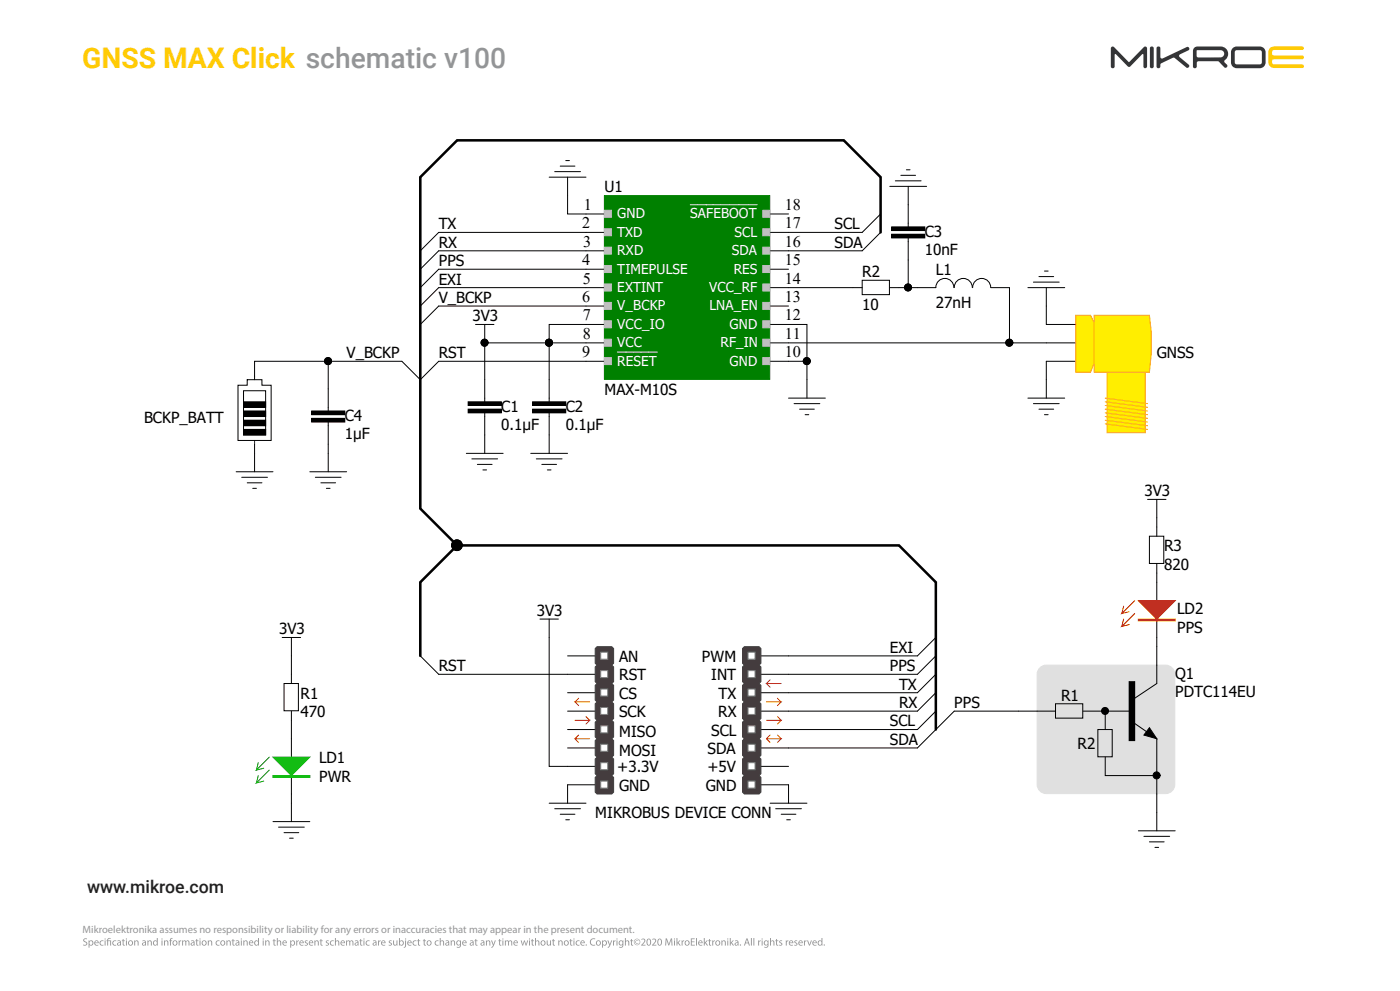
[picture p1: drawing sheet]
<svg xmlns="http://www.w3.org/2000/svg" width="420mm" height="297mm" viewBox="0 0 420 297" stroke-linecap="round" stroke-linejoin="round" font-family="sans-serif">
<path d="M381 14.4l1.3-.5h8.4a.54 .54 0 0 1 .5 .5 .54 .54 0 0 1-.5 .6h-8.6a.9 .9 0 0 0-.5 .8 .9 .9 0 0 0 .5 .8h8.6a.58 .58 0 0 1 .5 .6 .58 .58 0 0 1-.5 .6h-8.6a.8 .8 0 0 0-.5 .8 .8 .8 0 0 0 .7 .7h8.4a.55 .55 0 0 1 .5 .5 .55 .55 0 0 1-.5 .6h-8.4a1.74 1.74 0 0 1-1.8-1.8v-3.3z" fill-rule="evenodd" fill="#ffcc06"/>
<path d="M359 15.1l7.2-.1a1.09 1.09 0 0 1 1.1 1.1 1.09 1.09 0 0 1-1.1 1.1h-6.9l-.3-.5zM358.4 14.2l-.5 1.1v4.6a.58 .58 0 0 0 .6 .5 .58 .58 0 0 0 .5-.5l.1-1.2 .3-.3 6.3 .1a4 4 0 0 0 2.1 1.8l.4-.5-.4-.7a.72 .72 0 0 1-.5-.6 .72 .72 0 0 1 .5-.7 2.22 2.22 0 0 0 .5-2.5 2.22 2.22 0 0 0-2.1-1.4h-6.9zM347.1 14.1l-.1 5.8a.58 .58 0 0 0 .5 .5 .58 .58 0 0 0 .6-.5v-.7l.3-.2 3.7-1.7 3.8 2.9a.57 .57 0 0 0 .7-.1 .57 .57 0 0 0 0-.7l-2.7-2.3-.2-.4 .3-.4 2.5-1.2a.56 .56 0 0 0 .2-.7 .56 .56 0 0 0-.7-.3l-7.3 3.5-.6-.4v-3l-.5-.3zM345.1 14.1l-.1 5.8a.58 .58 0 0 0 .5 .5 .58 .58 0 0 0 .6-.5v-5.5l-.3-.4zM369.8 14.4l.9-.4 7.2-.1a1.74 1.74 0 0 1 1.8 1.8v3a1.74 1.74 0 0 1-1.8 1.7h-6.8a1.74 1.74 0 0 1-1.8-1.7v-3.4zM370.6 15.2l-.2 .5v3l.3 .5 7.2 .1 .6-.3 .1-3.3-.4-.6-7.1-.1zM333.4 14.1l-.1 .4v5.4a.58 .58 0 0 0 .5 .5 .58 .58 0 0 0 .6-.5v-3.5l.3-.2 3.6 3.7 .4 .2 4.2-3.9 .1 3.7a.55 .55 0 0 0 .6 .5 .55 .55 0 0 0 .5-.5v-5.4l-.3-.5-.6 .1-4.5 4.5-4.5-4.5-.4-.2z" fill-rule="evenodd" fill="#343537"/>
<path d="M247.1 283.2a.2 .2 0 0 1 .4 0 .2 .2 0 0 1-.4 0zM245.8 282.1l-.2 .2a.55 .55 0 0 0 0 .6 .55 .55 0 0 0 .6 .3l.2-.4a.52 .52 0 0 0-.1-.6 .52 .52 0 0 0-.5-.1zM245.5 282l.5-.2 .4 .2v-.9h.3v2.3h-.2v-.3a.74 .74 0 0 1-1.2 0 .74 .74 0 0 1 .2-1.1zM244.2 282.1l-.2 .4h.8l-.2-.4zM243.9 282.1a.67 .67 0 0 1 .8-.2 .67 .67 0 0 1 .3 .8h-1a.59 .59 0 0 0 .9 .4l.1 .2a.84 .84 0 0 1-1.1-.1 .84 .84 0 0 1 0-1.1zM242.1 281.8h.3l.4 1.3 .5-1.3h.3l-.6 1.6h-.3zM241.2 281.8h.2v.3l.6-.3v.3l-.5 .3v1h-.3zM240 282.1l-.2 .4h.8l-.2-.4zM239.7 282.1a.67 .67 0 0 1 .8-.2 .67 .67 0 0 1 .3 .8h-1a.59 .59 0 0 0 .9 .4l.1 .2a.84 .84 0 0 1-1.1-.1 .84 .84 0 0 1 0-1.1zM238.3 282l.5-.2 .4 .1-.7 .3a.69 .69 0 0 1 .5 1.2l-.8-.1 .1-.2 .4 .1 .3-.2-.7-.6zM237.1 282.1l-.2 .4h.8l-.1-.4zM236.8 282.1a.67 .67 0 0 1 .9-.2 .67 .67 0 0 1 .3 .8h-1.1a.59 .59 0 0 0 1 .4v.2a.84 .84 0 0 1-1.1-.1 .84 .84 0 0 1 0-1.1zM235.7 281.8h.3v.3l.5-.3v.3l-.5 .3v1h-.3zM233.8 282l.5-.2 .4 .1-.7 .3a.69 .69 0 0 1 .5 1.2l-.8-.1 .1-.2 .3 .1 .3-.2-.6-.6zM232.8 281.5l.3-.1v.4h.4v.3h-.4v.9l.4 .4h-.4l-.2-.3-.1-1h-.2zM231 281.1h.3v1a.55 .55 0 0 1 1 0v1.3h-.3v-1.1l-.3-.3-.4 .3v1.1h-.3zM229.6 282.1l-.1 .2a.57 .57 0 0 0 .4 .9l.4-.4a.51 .51 0 0 0-.1-.6 .51 .51 0 0 0-.6-.1zM229.3 282l.5-.2 .5 .3v-.3h.3v1.4a.81 .81 0 0 1-.4 .8 .81 .81 0 0 1-.9-.1v-.2a.57 .57 0 0 0 .7 .1 .57 .57 0 0 0 .3-.7 .72 .72 0 0 1-1.1 0 .72 .72 0 0 1 .1-1.1zM228.5 281.8h.3v1.6h-.3zM228.5 281.3h.3v.2h-.3zM227.4 281.8h.3v.3l.5-.3v.3l-.5 .3v1h-.3zM226 281.1h.3v2.3h-.3zM225.3 281.1h.3v2.3h-.3zM224.1 281.5l-.3 1h.6zM223.9 281.2h.4l.7 2.2h-.3l-.2-.7h-.8l-.2 .7h-.3zM221.9 283.2a.2 .2 0 0 1 .4 0 .2 .2 0 0 1-.4 0zM220.7 282.7l-.1 .2a.33 .33 0 0 0 .4 .3 .33 .33 0 0 0 .3-.3v-.3zM220.5 281.9l.5-.1 .4 .2 .2 1.4-.3-.2a.49 .49 0 0 1-.7 .1 .49 .49 0 0 1 0-.8l.7-.1v-.2l-.4-.2-.4 .1zM218.9 281.1h.3v1.5l.6-.8h.3l-.6 .7 .7 .9h-.3l-.5-.8-.2 .8h-.3zM218.2 281.8h.3v1.6h-.3zM218.2 281.3h.3v.2h-.3zM216.4 281.8h.3v.3a.57 .57 0 0 1 .7-.3 .57 .57 0 0 1 .3 .7v.9h-.2l-.1-1.1-.5-.2-.2 .3v1h-.3zM214.9 282.6a.54 .54 0 0 0 1 0 .54 .54 0 0 0-1 0zM214.5 282.6a.8 .8 0 0 1 1.6 0 .8 .8 0 0 1-1.6 0zM213.7 281.8h.2v.3l.5-.3v.3l-.4 .3v1h-.3zM212.7 281.5l.3-.1v.4h.4v.3h-.4v.9l.4 .4h-.5l-.2-.3v-1h-.2zM211.1 281.1h.3v1.5l.6-.8h.3l-.5 .7 .6 .9h-.3l-.5-.8-.2 .8h-.3zM209.9 282.1l-.2 .4h.8l-.1-.4zM209.6 282.1a.67 .67 0 0 1 .9-.2 .67 .67 0 0 1 .3 .8h-1.1a.59 .59 0 0 0 1 .4v.2a.84 .84 0 0 1-1.1-.1 .84 .84 0 0 1 0-1.1zM208.8 281.1h.3v2.3h-.3zM207.2 281.2h1.2v.3h-.9v.7h.9v.2h-.9v.8h1v.2h-1.3zM205.7 282.6a.54 .54 0 0 0 1 0 .54 .54 0 0 0-1 0zM205.3 282.6a.8 .8 0 0 1 1.6 0 .8 .8 0 0 1-1.6 0zM204.5 281.8h.2v.3l.5-.3v.3l-.4 .3v1h-.3zM202.9 281.1h.3v1.5l.6-.8h.4l-.6 .7 .6 .9h-.3l-.5-.8-.2 .8h-.3zM202.2 281.8h.3v1.6h-.3zM202.2 281.3h.3v.2h-.3zM199.7 281.2h.4l.5 1.8 .7-1.8h.3l.2 2.2h-.3l-.1-1.9-.7 1.9h-.2l-.6-1.9-.1 1.9h-.2zM197.7 281.6a.9 .9 0 0 0-.3 .9 .9 .9 0 0 0 .7 .6 .92 .92 0 0 0-.4-1.5zM197.4 281.6a.63 .63 0 0 1 .7-.3 .63 .63 0 0 1 .4 .6 .93 .93 0 0 1 .1 1 .93 .93 0 0 1-1 .4l-.4-.9zM195.6 281.5a.74 .74 0 0 1 1.2 .1 .74 .74 0 0 1-.4 1.1l-.4 .5h.9v.2h-1.3l.8-1a.49 .49 0 0 0 .1-.8 .49 .49 0 0 0-.8 .1zM194.5 281.6a.9 .9 0 0 0-.4 .9 .9 .9 0 0 0 .7 .6 .92 .92 0 0 0-.3-1.5zM194.1 281.6a.63 .63 0 0 1 .7-.3 .63 .63 0 0 1 .5 .6 .93 .93 0 0 1 0 1 .93 .93 0 0 1-1 .4l-.4-.9zM192.4 281.5a.74 .74 0 0 1 1.1 .1 .74 .74 0 0 1-.3 1.1l-.5 .5h1v.2h-1.4l.8-1a.49 .49 0 0 0 .1-.8 .49 .49 0 0 0-.7 .1zM190.8 281.9l.4-.2 .3 .2a.47 .47 0 0 0-.6 .1 .47 .47 0 0 0 0 .6 .47 .47 0 0 0 .6 .1 .55 .55 0 0 1-.8 0 .55 .55 0 0 1 .1-.8zM190.3 282.3a.85 .85 0 0 0 1.7 0 .85 .85 0 0 0-1.7 0zM190.1 282.3a1 1 0 0 1 2 0 1 1 0 0 1-2 0zM189.3 281.5l.3-.1v.4h.4v.3h-.4v.9l.3 .4h-.4l-.2-.3v-1h-.3zM187.5 281.1h.3v1a.55 .55 0 0 1 .9 0l.1 1.3h-.3v-1.1l-.4-.3-.3 .3v1.1h-.3zM186.1 282.1l-.2 .2a.57 .57 0 0 0 .4 .9l.4-.4a.51 .51 0 0 0 0-.6 .51 .51 0 0 0-.6-.1zM185.8 282l.5-.2 .5 .3v-.3h.2v1.4a.81 .81 0 0 1-.4 .8 .81 .81 0 0 1-.9-.1l.1-.2a.57 .57 0 0 0 .7 .1 .57 .57 0 0 0 .2-.7 .72 .72 0 0 1-1.1 0 .72 .72 0 0 1 .2-1.1zM185 281.8h.2v1.6h-.2zM185 281.3h.2v.2h-.2zM183.9 281.8h.2l.1 .3 .5-.3v.3l-.5 .3v1h-.3zM182.2 281.8h.3l.4 1.3 .5-1.3h.3l-.7 1.8-.6 .5-.1-.3 .5-.5zM181 282.2l-.1 .2a.48 .48 0 0 0 .2 .7 .48 .48 0 0 0 .6-.2 .55 .55 0 0 0 0-.6 .55 .55 0 0 0-.5-.2zM180.6 281.8h.3v.3a.72 .72 0 0 1 1 0 .72 .72 0 0 1 0 1 .72 .72 0 0 1-1 .1v.8h-.3zM179.1 282.6a.54 .54 0 0 0 1 0 .54 .54 0 0 0-1 0zM178.7 282.6a.8 .8 0 0 1 1.6 0 .8 .8 0 0 1-1.6 0zM177.4 281.4l.9-.2 .3 .1-.1 .2a.88 .88 0 0 0-1.2 .8 .88 .88 0 0 0 1.2 .8l.1 .2a1.12 1.12 0 0 1-1.5-.4 1.12 1.12 0 0 1 .3-1.5zM175.7 283.2a.2 .2 0 0 1 .4 0 .2 .2 0 0 1-.4 0zM174.5 282.1l-.1 .4h.8l-.2-.4zM174.3 282.1a.67 .67 0 0 1 .8-.2 .67 .67 0 0 1 .3 .8h-1.1a.59 .59 0 0 0 1 .4v.2a.84 .84 0 0 1-1-.1 .84 .84 0 0 1 0-1.1zM172.9 282l.6-.2 .4 .1-.1 .2a.58 .58 0 0 0-.8 .5 .58 .58 0 0 0 .8 .5l.1 .2a.81 .81 0 0 1-1.1-.2 .81 .81 0 0 1 .1-1.1zM172 281.8h.3v1.6h-.3zM172.1 281.3h.2v.2h-.2zM171.1 281.5l.2-.1v.4h.4v.3h-.4l.1 .9 .3 .4h-.4l-.2-.3v-1h-.3zM169.4 282.6a.55 .55 0 0 0 1.1 0 .55 .55 0 0 0-1.1 0zM169.1 282.6a.78 .78 0 0 1 1.5 0 .78 .78 0 0 1-1.5 0zM167.5 281.8h.2v.3a.57 .57 0 0 1 .7-.3 .57 .57 0 0 1 .4 .7v.9h-.3v-1.1l-.5-.2-.2 .3v1h-.3zM165.8 281.5l.3-.1v.4h.4v.3h-.4v.9l.4 .4h-.4l-.2-.3-.1-1h-.2zM164 281.8h.3v1.2l.3 .2 .4-.3v-1.1h.3v1.6h-.2v-.3l-.6 .3-.3-.1zM162.4 282.6a.55 .55 0 0 0 1.1 0 .55 .55 0 0 0-1.1 0zM162.1 282.6a.8 .8 0 0 1 1.6 0 .8 .8 0 0 1-1.6 0zM160.5 281.1h.3v1a.55 .55 0 0 1 1 0v1.3h-.3v-1.1l-.3-.3-.4 .3v1.1h-.3zM159.5 281.5l.3-.1v.4h.4v.3h-.4v.9l.4 .4h-.4l-.3-.3v-1h-.2zM158.7 281.8h.3v1.6h-.3zM158.7 281.3h.3v.2h-.3zM156.2 281.8h.3l.3 1.3 .4-1.3h.2l.4 1.3 .4-1.3h.2l-.5 1.6h-.2l-.4-1.3-.4 1.3h-.2zM154.5 282.1l-.2 .4h.8l-.2-.4zM154.2 282.1a.67 .67 0 0 1 .8-.2 .67 .67 0 0 1 .4 .8h-1.1a.59 .59 0 0 0 .9 .4l.1 .2a.84 .84 0 0 1-1.1-.1 .84 .84 0 0 1 0-1.1zM151.5 281.8h.2v.3a.52 .52 0 0 1 .5-.3 .52 .52 0 0 1 .4 .3l.4-.3 .5 .1 .2 1.5h-.3v-1.1l-.3-.3-.4 .3v1.1h-.3v-1.2l-.3-.2-.3 .3-.1 1.1h-.2zM150.7 281.8h.3v1.6h-.3zM150.7 281.3h.3v.2h-.3zM149.7 281.5l.3-.1v.4h.4v.3h-.4v.9l.4 .4h-.4l-.2-.3-.1-1h-.2zM147.3 281.8h.3l.4 1.3 .5-1.3h.2l-.6 1.8-.6 .5-.1-.3 .5-.5zM145.8 281.8h.2v.3a.57 .57 0 0 1 .7-.3 .57 .57 0 0 1 .4 .7v.9h-.3v-1.1l-.5-.2-.2 .3v1h-.3zM144.5 282.7l-.1 .2a.33 .33 0 0 0 .4 .3 .33 .33 0 0 0 .3-.3v-.3zM144.2 281.9l.6-.1 .4 .2 .2 1.4-.3-.2a.49 .49 0 0 1-.8 .1 .49 .49 0 0 1 .1-.8l.7-.1-.1-.2-.3-.2-.4 .1zM142.6 281.5l.3-.1v.4h.4v.3h-.4v.9l.4 .4h-.5l-.2-.3v-1h-.2zM141.3 282.7l-.1 .2a.33 .33 0 0 0 .3 .3 .33 .33 0 0 0 .3-.3v-.3zM141 281.9l.5-.1 .5 .2 .1 1.4-.3-.2a.49 .49 0 0 1-.7 .1 .49 .49 0 0 1 0-.8l.7-.1v-.2l-.3-.2-.4 .1zM139.1 282.1l-.2 .4h.8l-.1-.4zM138.8 282.1a.67 .67 0 0 1 .9-.2 .67 .67 0 0 1 .3 .8h-1.1a.59 .59 0 0 0 1 .4v.2a.84 .84 0 0 1-1.1-.1 .84 .84 0 0 1 0-1.1zM137.4 282.1l-.2 .2a.57 .57 0 0 0 .4 .9l.4-.4a.51 .51 0 0 0-.1-.6 .51 .51 0 0 0-.5-.1zM137.1 282l.5-.2 .4 .3 .1-.3h.2v1.4a.81 .81 0 0 1-.4 .8 .81 .81 0 0 1-.9-.1l.1-.2a.57 .57 0 0 0 .7 .1 .57 .57 0 0 0 .2-.7 .72 .72 0 0 1-1.1 0 .72 .72 0 0 1 .2-1.1zM135.2 281.8h.2l.1 .3a.57 .57 0 0 1 .6-.3 .57 .57 0 0 1 .4 .7v.9h-.3v-1.1l-.5-.2-.2 .3v1h-.3zM133.9 282.7l-.1 .2a.33 .33 0 0 0 .4 .3 .33 .33 0 0 0 .3-.3v-.3zM133.7 281.9l.5-.1 .4 .2 .2 1.4-.3-.2a.49 .49 0 0 1-.7 .1 .49 .49 0 0 1 0-.8l.7-.1v-.2l-.4-.2-.4 .1zM131.9 281.1h.3v1a.55 .55 0 0 1 1 0v1.3h-.2l-.1-1.1-.3-.3-.4 .3v1.1h-.3zM130.6 282l.6-.2 .4 .1-.1 .2a.58 .58 0 0 0-.8 .5 .58 .58 0 0 0 .8 .5l.1 .2a.81 .81 0 0 1-1.1-.2 .81 .81 0 0 1 .1-1.1zM128.3 282.6a.54 .54 0 0 0 1 0 .54 .54 0 0 0-1 0zM127.9 282.6a.8 .8 0 0 1 1.6 0 .8 .8 0 0 1-1.6 0zM127.1 281.5l.3-.1v.4h.4v.3h-.4v.9l.4 .4h-.5l-.2-.3v-1h-.2zM125.4 281.5l.3-.1v.4h.4v.3h-.4v.9l.3 .4h-.4l-.2-.3v-1h-.2zM124 282l.6-.2 .4 .1-.1 .2a.58 .58 0 0 0-.9 .5 .58 .58 0 0 0 .9 .5l.1 .2a.81 .81 0 0 1-1.1-.2 .81 .81 0 0 1 .1-1.1zM122.6 282.1l-.2 .4h.8l-.1-.4zM122.4 282.1a.67 .67 0 0 1 .8-.2 .67 .67 0 0 1 .3 .8h-1.1a.59 .59 0 0 0 1 .4v.2a.84 .84 0 0 1-1.1-.1 .84 .84 0 0 1 .1-1.1zM121.6 281.3h.2v.2h-.3zM121.5 281.8h.3v1.7l-.2 .4-.4 .1 .3-.6zM120.1 282.2l-.1 .2a.52 .52 0 0 0 .1 .6 .52 .52 0 0 0 .6 .1l.1-.2a.55 .55 0 0 0 0-.6 .55 .55 0 0 0-.6-.2zM119.7 281.1h.3v1a.71 .71 0 0 1 1 0 .71 .71 0 0 1-.1 1 .71 .71 0 0 1-1 0v.3h-.2zM117.9 281.8h.3v1.2l.4 .2 .3-.3 .1-1.1h.2v1.6h-.2v-.3l-.5 .3-.4-.1zM116.7 282l.5-.2 .3 .1-.6 .3a.69 .69 0 0 1 .4 1.2l-.7-.1v-.2l.4 .1 .3-.2-.6-.6zM114.8 282.1l-.2 .4h.8l-.1-.4zM114.5 282.1a.67 .67 0 0 1 .8-.2 .67 .67 0 0 1 .4 .8h-1.1a.59 .59 0 0 0 .9 .4l.1 .2a.84 .84 0 0 1-1.1-.1 .84 .84 0 0 1 0-1.1zM113.4 281.8h.2l.1 .3 .5-.3v.3l-.5 .3v1h-.3zM112.1 282.7l-.1 .2a.33 .33 0 0 0 .4 .3 .33 .33 0 0 0 .3-.3v-.3zM111.9 281.9l.5-.1 .5 .2 .1 1.4-.3-.2a.49 .49 0 0 1-.7 .1 .49 .49 0 0 1 0-.8l.7-.1v-.2l-.4-.2-.4 .1zM109.9 282l.6-.2 .4 .1-.1 .2a.58 .58 0 0 0-.8 .5 .58 .58 0 0 0 .8 .5l.1 .2a.81 .81 0 0 1-1.1-.2 .81 .81 0 0 1 .1-1.1zM109 281.8h.3v1.6h-.3zM109.1 281.3h.2v.2h-.2zM108.1 281.5l.2-.1v.4h.4v.3h-.4l.1 .9 .3 .4h-.4l-.2-.3v-1h-.3zM106.7 282.7l-.1 .2a.33 .33 0 0 0 .4 .3 .33 .33 0 0 0 .3-.3v-.3zM106.5 281.9l.5-.1 .4 .2 .2 1.4-.3-.2a.49 .49 0 0 1-.7 .1 .49 .49 0 0 1 0-.8l.7-.1v-.2l-.4-.2-.4 .1zM103.8 281.8h.3v.3a.52 .52 0 0 1 .5-.3 .52 .52 0 0 1 .4 .3l.3-.3 .6 .1 .1 1.5h-.2l-.1-1.1-.3-.3-.3 .3v1.1h-.3v-1.2l-.3-.2-.4 .3v1.1h-.3zM102.6 282.1l-.2 .4h.8l-.1-.4zM102.3 282.1a.67 .67 0 0 1 .8-.2 .67 .67 0 0 1 .4 .8h-1.1a.59 .59 0 0 0 1 .4v.2a.84 .84 0 0 1-1.1-.1 .84 .84 0 0 1 0-1.1zM100.5 281.1h.3v1a.55 .55 0 0 1 .9 0l.1 1.3h-.3v-1.1l-.3-.3-.4 .3v1.1h-.3zM99.2 282l.6-.2 .4 .1-.1 .2a.58 .58 0 0 0-.9 .5 .58 .58 0 0 0 .9 .5l.1 .2a.81 .81 0 0 1-1.1-.2 .81 .81 0 0 1 .1-1.1zM97.8 282l.5-.2 .3 .1-.6 .3a.69 .69 0 0 1 .4 1.2l-.7-.1 .1-.2 .3 .1 .3-.2-.6-.6zM96.1 281.5l.3-.1v.4h.4v.3h-.4v.9l.4 .4h-.4l-.2-.3-.1-1h-.2zM94.3 281.8h.3v.3a.57 .57 0 0 1 .7-.3 .57 .57 0 0 1 .3 .7v.9h-.2l-.1-1.1-.5-.2-.2 .3v1h-.3zM93.1 282.1l-.2 .4h.8l-.1-.4zM92.8 282.1a.67 .67 0 0 1 .8-.2 .67 .67 0 0 1 .4 .8h-1.1a.59 .59 0 0 0 .9 .4l.1 .2a.84 .84 0 0 1-1.1-.1 .84 .84 0 0 1 0-1.1zM91.5 282l.4-.2 .4 .1-.6 .3a.69 .69 0 0 1 .4 1.2l-.7-.1v-.2l.4 .1 .3-.2-.6-.6zM90.2 282.1l-.2 .4h.9l-.2-.4zM90 282.1a.67 .67 0 0 1 .8-.2 .67 .67 0 0 1 .3 .8h-1.1a.59 .59 0 0 0 1 .4v.2a.84 .84 0 0 1-1-.1 .84 .84 0 0 1 0-1.1zM88.9 281.8h.2v.3l.5-.3v.3l-.4 .3v1h-.3zM87.5 282.2l-.1 .2a.48 .48 0 0 0 .2 .7 .48 .48 0 0 0 .6-.2 .55 .55 0 0 0 0-.6 .55 .55 0 0 0-.6-.2zM87.1 281.8h.2v.3a.72 .72 0 0 1 1 0 .72 .72 0 0 1 0 1 .72 .72 0 0 1-.9 .1v.8h-.3zM85.2 282.1l-.2 .4h.8l-.2-.4zM84.9 282.1a.67 .67 0 0 1 .8-.2 .67 .67 0 0 1 .3 .8h-1a.59 .59 0 0 0 .9 .4l.1 .2a.84 .84 0 0 1-1.1-.1 .84 .84 0 0 1 0-1.1zM83 281.1h.3v1a.55 .55 0 0 1 1 0l.1 1.3h-.3l-.1-1.1-.3-.3-.4 .3v1.1h-.3zM82.1 281.5l.2-.1v.4h.4v.3h-.4l.1 .9 .3 .4h-.4l-.2-.3v-1h-.3zM79.5 281.8h.3v.3a.57 .57 0 0 1 .7-.3 .57 .57 0 0 1 .4 .7v.9h-.3v-1.1l-.5-.2-.3 .3v1h-.2zM78.8 281.8h.3v1.6h-.3zM78.8 281.3h.3v.2h-.3zM76.7 282.1l-.1 .2a.55 .55 0 0 0 0 .6 .55 .55 0 0 0 .6 .3l.2-.4a.52 .52 0 0 0-.1-.6 .52 .52 0 0 0-.6-.1zM76.4 282l.5-.2 .5 .2v-.9h.3v2.3h-.3v-.3a.74 .74 0 0 1-1.1 0 .74 .74 0 0 1 .1-1.1zM75.1 282.1l-.2 .4h.8l-.1-.4zM74.8 282.1a.67 .67 0 0 1 .9-.2 .67 .67 0 0 1 .3 .8h-1.1a.59 .59 0 0 0 1 .4v.2a.84 .84 0 0 1-1.1-.1 .84 .84 0 0 1 0-1.1zM73 281.8h.2l.1 .3a.57 .57 0 0 1 .6-.3 .57 .57 0 0 1 .4 .7v.9h-.3v-1.1l-.5-.2-.2 .3v1h-.3zM72.3 281.8h.2v1.6h-.2zM72.3 281.3h.2v.2h-.2zM71 282.7l-.1 .2a.33 .33 0 0 0 .3 .3 .33 .33 0 0 0 .3-.3v-.3zM70.7 281.9l.5-.1 .5 .2 .1 1.4-.2-.2a.49 .49 0 0 1-.8 .1 .49 .49 0 0 1 0-.8l.7-.1v-.2l-.3-.2-.4 .1zM69.7 281.5l.3-.1v.4h.4v.3h-.4v.9l.4 .4h-.4l-.2-.3-.1-1h-.2zM67.9 281.8h.3v.3a.57 .57 0 0 1 .7-.3 .57 .57 0 0 1 .3 .7v.9h-.2l-.1-1.1-.5-.2-.2 .3v1h-.3zM66.4 282.6a.54 .54 0 0 0 1 0 .54 .54 0 0 0-1 0zM66 282.6a.8 .8 0 0 1 1.6 0 .8 .8 0 0 1-1.6 0zM64.9 282l.6-.2 .4 .1-.1 .2a.58 .58 0 0 0-.8 .5 .58 .58 0 0 0 .8 .5l.1 .2a.81 .81 0 0 1-1.1-.2 .81 .81 0 0 1 .1-1.1zM62.3 281.8h.3v.3a.57 .57 0 0 1 .7-.3 .57 .57 0 0 1 .4 .7v.9h-.3l-.1-1.1-.4-.2-.3 .3v1h-.3zM60.8 282.6a.55 .55 0 0 0 1.1 0 .55 .55 0 0 0-1.1 0zM60.4 282.6a.8 .8 0 0 1 1.6 0 .8 .8 0 0 1-1.6 0zM59.9 281.8h.2v1.6h-.2zM59.9 281.3h.2v.2h-.2zM58.9 281.5l.2-.1v.4h.4v.3h-.4l.1 .9 .3 .4h-.4l-.2-.3v-1h-.3zM57.6 282.7l-.1 .2a.33 .33 0 0 0 .3 .3 .33 .33 0 0 0 .3-.3v-.3zM57.3 281.9l.5-.1 .5 .2 .1 1.4-.3-.2a.49 .49 0 0 1-.7 .1 .49 .49 0 0 1 0-.8l.7-.1v-.2l-.4-.2-.4 .1zM54.6 281.8h.3v.3a.52 .52 0 0 1 .5-.3 .52 .52 0 0 1 .4 .3l.3-.3 .6 .1 .1 1.5h-.2l-.1-1.1-.3-.3-.3 .3v1.1h-.3v-1.2l-.3-.2-.4 .3v1.1h-.3zM53.6 281.8h.2v.3l.6-.3v.3l-.5 .3v1h-.3zM52 282.6a.55 .55 0 0 0 1.1 0 .55 .55 0 0 0-1.1 0zM51.7 282.6a.78 .78 0 0 1 1.5 0 .78 .78 0 0 1-1.5 0zM51.2 281.2l.6-.1-.5 .4v.3h.3v.3h-.3v1.3h-.3v-1.3h-.2v-.3h.2zM49.2 281.8h.2l.1 .3a.57 .57 0 0 1 .6-.3 .57 .57 0 0 1 .4 .7v.9h-.3v-1.1l-.5-.2-.2 .3v1h-.3zM48.5 281.8h.2v1.6h-.2zM48.5 281.3h.2v.2h-.2zM46.4 282.1l-.2 .2a.55 .55 0 0 0 0 .6 .55 .55 0 0 0 .6 .3l.2-.4a.52 .52 0 0 0-.1-.6 .52 .52 0 0 0-.5-.1zM46.1 282l.5-.2 .4 .2v-.9h.3v2.3h-.2v-.3a.74 .74 0 0 1-1.2 0 .74 .74 0 0 1 .2-1.1zM44.2 281.8h.3v.3a.57 .57 0 0 1 .7-.3 .57 .57 0 0 1 .3 .7v.9h-.2l-.1-1.1-.5-.2-.2 .3v1h-.3zM43 282.7l-.1 .2a.33 .33 0 0 0 .3 .3 .33 .33 0 0 0 .3-.3v-.3zM42.7 281.9l.5-.1 .5 .2 .1 1.4-.3-.2a.49 .49 0 0 1-.7 .1 .49 .49 0 0 1 0-.8l.7-.1v-.2l-.3-.2-.4 .1zM40.3 281.8h.2v.3a.57 .57 0 0 1 .7-.3 .57 .57 0 0 1 .4 .7v.9h-.3v-1.1l-.5-.2-.2 .3-.1 1h-.2zM38.7 282.6a.55 .55 0 0 0 1.1 0 .55 .55 0 0 0-1.1 0zM38.4 282.6a.78 .78 0 0 1 1.5 0 .78 .78 0 0 1-1.5 0zM37.8 281.8h.3v1.6h-.3zM37.8 281.3h.2v.2h-.2zM36.8 281.5l.3-.1v.4h.4v.3h-.4v.9l.4 .4h-.5l-.2-.3v-1h-.2zM35.5 282.7l-.1 .2a.33 .33 0 0 0 .3 .3 .33 .33 0 0 0 .3-.3v-.3zM35.2 281.9l.5-.1 .5 .2 .1 1.4-.3-.2a.49 .49 0 0 1-.7 .1 .49 .49 0 0 1 0-.8l.7-.1v-.2l-.3-.2-.4 .1zM33.9 282l.6-.2 .4 .1-.1 .2a.58 .58 0 0 0-.8 .5 .58 .58 0 0 0 .8 .5l.1 .2a.81 .81 0 0 1-1.1-.2 .81 .81 0 0 1 .1-1.1zM32.3 281.3l.9-.1-.1 .2h-.5l-.2 .4h.9v1.6h-.2v-1.3h-.7v1.3h-.2v-1.3h-.3v-.3h.3zM31.4 281.8h.3v1.6h-.3zM31.4 281.3h.3v.2h-.3zM30.1 282l.6-.2 .4 .1-.1 .2a.58 .58 0 0 0-.9 .5 .58 .58 0 0 0 .9 .5l.1 .2a.81 .81 0 0 1-1.1-.2 .81 .81 0 0 1 .1-1.1zM28.7 282.1l-.2 .4h.9l-.2-.4zM28.5 282.1a.67 .67 0 0 1 .8-.2 .67 .67 0 0 1 .3 .8h-1.1a.59 .59 0 0 0 1 .4v.2a.84 .84 0 0 1-1.1-.1 .84 .84 0 0 1 .1-1.1zM27 282.2l-.1 .2a.48 .48 0 0 0 .1 .7 .48 .48 0 0 0 .7-.2 .55 .55 0 0 0 0-.6 .55 .55 0 0 0-.6-.2zM26.6 281.8h.2v.3a.72 .72 0 0 1 1 0 .72 .72 0 0 1 0 1 .72 .72 0 0 1-1 .1v.8h-.2zM25.1 281.4l1-.1-.1 .2-.7 .1 .1 .5a.74 .74 0 0 1 .7 1 .74 .74 0 0 1-1.2 .2l.1-.3a.46 .46 0 0 0 .7 .1 .46 .46 0 0 0-.2-.7 .6 .6 0 0 1-.5-.4 .6 .6 0 0 1 .1-.6z" fill="#939598"/>
<g fill="none" stroke="#000" stroke-width=".3">
<path d="M162 185.5h5.5M164.8 185.5v5.6M85.2 204.8h4.3v8.2h-4.3zM87.4 202.1v2.7M87.4 213.1v2.8M87.4 221.4v5.5M87.4 232.4v5.6M170.3 235.2v5.5M236.6 235.2v5.5M81.9 246.2h11M83.6 247.9h7.7M85.2 249.5h4.4"/>
<path d="M86.9 251.2h1.1M87.4 240.7v5.5M164.8 240.7h11M166.4 242.4h7.7M168.1 244h4.4M169.7 245.7h1.1M231 240.7h11.1M232.7 242.4h7.7M234.4 244h4.4M236 245.7h1.1"/>
</g>
<path d="M81.9 232.4h11v.6h-11z" fill-rule="evenodd" fill="#00bf00"/>
<path d="M81.9 232.4h11v.6h-11z" fill="none" stroke="#00bf00" stroke-width=".3"/>
<path d="M81.9 226.9h11l-5.5 5.5z" fill="#00bf00"/>
<path d="M77.5 232.4l-.6 2.2M77.5 228.6l-.6 2.2M80.8 230.8l-3.9 3.8 2.2-.5M80.8 226.9l-3.9 3.9 2.2-.6M81.9 226.9h11l-5.5 5.5z" fill="none" stroke="#00bf00" stroke-width=".3"/>
<g fill="none" stroke="#000" stroke-width=".3">
<path d="M170.3 196.6h8.3M228.3 196.6h8.3M170.3 202.1h8.3M170.3 207.6h8.3M170.3 213.1h8.3M170.3 218.6h8.3M228.3 202.1h8.3M228.3 207.6h8.3M228.3 213.1h8.3M228.3 218.6h8.3M170.3 224.2h8.3M170.3 229.7h8.3"/>
<path d="M170.3 235.2h8.3M228.3 224.2h8.3M228.3 229.7h8.3M228.3 235.2h8.3"/>
</g>
<path d="M178.6 194.4l.5-.6h4.4l.6 .6v4.4l-.6 .5h-4.4l-.5-.5z" fill-rule="evenodd" fill="#443c3e"/>
<path d="M178.6 194.4l.5-.6h4.4l.6 .6v4.4l-.6 .5h-4.4l-.5-.5z" fill="none" stroke="#443c3e" stroke-width=".3"/>
<path d="M178.6 199.9l.5-.6h4.4l.6 .6v4.4l-.6 .5h-4.4l-.5-.5z" fill-rule="evenodd" fill="#443c3e"/>
<path d="M178.6 199.9l.5-.6h4.4l.6 .6v4.4l-.6 .5h-4.4l-.5-.5z" fill="none" stroke="#443c3e" stroke-width=".3"/>
<g fill="#fff" stroke="#808080" stroke-width=".3">
<path d="M180.2 195.5h2.1v2.1h-2.1z"/>
<path d="M180.2 201h2.1v2.1h-2.1z"/>
</g>
<path d="M178.6 205.4l.5-.6h4.4l.6 .6v4.4l-.6 .6h-4.4l-.5-.6z" fill-rule="evenodd" fill="#443c3e"/>
<path d="M178.6 205.4l.5-.6h4.4l.6 .6v4.4l-.6 .6h-4.4l-.5-.6z" fill="none" stroke="#443c3e" stroke-width=".3"/>
<path d="M178.6 210.9l.5-.5h4.4l.6 .5v4.4l-.6 .6h-4.4l-.5-.6z" fill-rule="evenodd" fill="#443c3e"/>
<path d="M178.6 210.9l.5-.5h4.4l.6 .5v4.4l-.6 .6h-4.4l-.5-.6z" fill="none" stroke="#443c3e" stroke-width=".3"/>
<g fill="#fff" stroke="#808080" stroke-width=".3">
<path d="M180.2 206.5h2.1v2.1h-2.1z"/>
<path d="M180.2 212h2.1v2.1h-2.1z"/>
</g>
<path d="M178.6 216.4l.5-.5h4.4l.6 .5v4.5l-.6 .5h-4.4l-.5-.5z" fill-rule="evenodd" fill="#443c3e"/>
<path d="M178.6 216.4l.5-.5h4.4l.6 .5v4.5l-.6 .5h-4.4l-.5-.5z" fill="none" stroke="#443c3e" stroke-width=".3"/>
<path d="M178.6 222l.5-.6h4.4l.6 .6v4.4l-.6 .5h-4.4l-.5-.5z" fill-rule="evenodd" fill="#443c3e"/>
<path d="M178.6 222l.5-.6h4.4l.6 .6v4.4l-.6 .5h-4.4l-.5-.5z" fill="none" stroke="#443c3e" stroke-width=".3"/>
<g fill="#fff" stroke="#808080" stroke-width=".3">
<path d="M180.2 217.5h2.1v2.1h-2.1z"/>
<path d="M180.2 223.1h2.1v2.1h-2.1z"/>
</g>
<path d="M178.6 227.5l.5-.6h4.4l.6 .6v4.4l-.6 .5h-4.4l-.5-.5z" fill-rule="evenodd" fill="#443c3e"/>
<path d="M178.6 227.5l.5-.6h4.4l.6 .6v4.4l-.6 .5h-4.4l-.5-.5z" fill="none" stroke="#443c3e" stroke-width=".3"/>
<path d="M178.6 233l.5-.6h4.4l.6 .6v4.4l-.6 .6h-4.4l-.5-.6z" fill-rule="evenodd" fill="#443c3e"/>
<path d="M178.6 233l.5-.6h4.4l.6 .6v4.4l-.6 .6h-4.4l-.5-.6z" fill="none" stroke="#443c3e" stroke-width=".3"/>
<g fill="#fff" stroke="#808080" stroke-width=".3">
<path d="M180.2 228.6h2.1v2.1h-2.1z"/>
<path d="M180.2 234.1h2.1v2.1h-2.1z"/>
</g>
<path d="M222.8 194.4l.5-.6h4.4l.6 .6v4.4l-.6 .5h-4.4l-.5-.5z" fill-rule="evenodd" fill="#443c3e"/>
<path d="M222.8 194.4l.5-.6h4.4l.6 .6v4.4l-.6 .5h-4.4l-.5-.5z" fill="none" stroke="#443c3e" stroke-width=".3"/>
<path d="M222.8 199.9l.5-.6h4.4l.6 .6v4.4l-.6 .5h-4.4l-.5-.5z" fill-rule="evenodd" fill="#443c3e"/>
<path d="M222.8 199.9l.5-.6h4.4l.6 .6v4.4l-.6 .5h-4.4l-.5-.5z" fill="none" stroke="#443c3e" stroke-width=".3"/>
<g fill="#fff" stroke="#808080" stroke-width=".3">
<path d="M224.4 195.5h2.1v2.1h-2.1z"/>
<path d="M224.4 201h2.1v2.1h-2.1z"/>
</g>
<path d="M222.8 205.4l.5-.6h4.4l.6 .6v4.4l-.6 .6h-4.4l-.5-.6z" fill-rule="evenodd" fill="#443c3e"/>
<path d="M222.8 205.4l.5-.6h4.4l.6 .6v4.4l-.6 .6h-4.4l-.5-.6z" fill="none" stroke="#443c3e" stroke-width=".3"/>
<path d="M222.8 210.9l.5-.5h4.4l.6 .5v4.4l-.6 .6h-4.4l-.5-.6z" fill-rule="evenodd" fill="#443c3e"/>
<path d="M222.8 210.9l.5-.5h4.4l.6 .5v4.4l-.6 .6h-4.4l-.5-.6z" fill="none" stroke="#443c3e" stroke-width=".3"/>
<g fill="#fff" stroke="#808080" stroke-width=".3">
<path d="M224.4 206.5h2.1v2.1h-2.1z"/>
<path d="M224.4 212h2.1v2.1h-2.1z"/>
</g>
<path d="M222.8 216.4l.5-.5h4.4l.6 .5v4.5l-.6 .5h-4.4l-.5-.5z" fill-rule="evenodd" fill="#443c3e"/>
<path d="M222.8 216.4l.5-.5h4.4l.6 .5v4.5l-.6 .5h-4.4l-.5-.5z" fill="none" stroke="#443c3e" stroke-width=".3"/>
<path d="M222.8 222l.5-.6h4.4l.6 .6v4.4l-.6 .5h-4.4l-.5-.5z" fill-rule="evenodd" fill="#443c3e"/>
<path d="M222.8 222l.5-.6h4.4l.6 .6v4.4l-.6 .5h-4.4l-.5-.5z" fill="none" stroke="#443c3e" stroke-width=".3"/>
<g fill="#fff" stroke="#808080" stroke-width=".3">
<path d="M224.4 217.5h2.1v2.1h-2.1z"/>
<path d="M224.4 223.1h2.1v2.1h-2.1z"/>
</g>
<path d="M222.8 227.5l.5-.6h4.4l.6 .6v4.4l-.6 .5h-4.4l-.5-.5z" fill-rule="evenodd" fill="#443c3e"/>
<path d="M222.8 227.5l.5-.6h4.4l.6 .6v4.4l-.6 .5h-4.4l-.5-.5z" fill="none" stroke="#443c3e" stroke-width=".3"/>
<path d="M222.8 233l.5-.6h4.4l.6 .6v4.4l-.6 .6h-4.4l-.5-.6z" fill-rule="evenodd" fill="#443c3e"/>
<path d="M222.8 233l.5-.6h4.4l.6 .6v4.4l-.6 .6h-4.4l-.5-.6z" fill="none" stroke="#443c3e" stroke-width=".3"/>
<g fill="#fff" stroke="#808080" stroke-width=".3">
<path d="M224.4 228.6h2.1v2.1h-2.1z"/>
<path d="M224.4 234.1h2.1v2.1h-2.1z"/>
</g>
<g fill="none" stroke="#ee0e22" stroke-width=".3">
<path d="M172.5 215.9h4.4l-1.1 1.1M173.6 209.3l-1.1 1.1M175.8 214.8l1.1 1.1M176.9 210.4h-4.4l1.1 1.1M229.9 210.4h4.5l-1.2 1.1M229.9 215.9h4.5l-1.2 1.1M231 203.7l-1.1 1.1M233.2 209.3l1.2 1.1M233.2 214.8l1.2 1.1M234.4 204.8h-4.5l1.1 1.2M173.6 220.3l-1.1 1.1M176.9 221.4h-4.4l1.1 1.1"/>
<path d="M229.9 221.4h4.5l-1.2 1.1M229.9 221.4l1.1 1.1M231 220.3l-1.1 1.1M233.2 220.3l1.2 1.1"/>
</g>
<path d="M181.3 58.6h49.6v55.1h-49.6z" fill="#008000" stroke="#008000" stroke-width=".3"/>
<g fill="none" stroke="#000" stroke-width=".3">
<path d="M175.8 64.1h5.5M175.8 69.6h5.5M175.8 75.2h5.5M231 64.1h5.6M231 69.6h5.6M231 75.2h5.6M175.8 80.7h5.5M175.8 86.2h5.5M175.8 91.7h5.5M175.8 97.2h5.5M231 80.7h5.6M231 86.2h5.6"/>
<path d="M231 91.7h5.6M231 97.2h5.6M313.9 97.2h8.8M175.8 102.8h5.5M175.8 108.3h5.5M231 102.8h5.6M231 108.3h5.6M313.9 102.8h8.8M313.9 108.3h8.8M84.7 191.1h5.5M87.4 191.1v5.5"/>
</g>
<path d="M207.1 61.4h2.2M209.4 61.4h6.8M216.3 61.4h2.4M218.8 61.4h5.8M224.7 61.4h2.5M185.2 105.5h4.7M190.1 105.5h2.2M192.4 105.5h2.2M194.7 105.5h2.5" fill="none" stroke="#fff" stroke-width=".3"/>
<g fill="#c0c0c0" stroke="#c0c0c0" stroke-width=".3">
<path d="M181.3 63h2.1v2.1h-2.1z"/>
<path d="M181.3 68.5h2.1v2.1h-2.1z"/>
<path d="M181.3 74.1h2.1v2.1h-2.1z"/>
<path d="M181.3 79.6h2.1v2.1h-2.1z"/>
<path d="M181.3 85.1h2.1v2.1h-2.1z"/>
<path d="M181.3 90.6h2.1v2.1h-2.1z"/>
<path d="M181.3 96.1h2.1v2.1h-2.1z"/>
<path d="M181.3 101.7h2.1v2.1h-2.1z"/>
<path d="M181.3 107.2h2.1v2.1h-2.1z"/>
<path d="M228.8 107.2h2.1v2.1h-2.1z"/>
<path d="M228.8 101.7h2.1v2.1h-2.1z"/>
<path d="M228.8 96.1h2.1v2.1h-2.1z"/>
<path d="M228.8 90.6h2.1v2.1h-2.1z"/>
<path d="M228.8 85.1h2.1v2.1h-2.1z"/>
<path d="M228.8 79.6h2.1v2.1h-2.1z"/>
<path d="M228.8 74.1h2.1v2.1h-2.1z"/>
<path d="M228.8 68.5h2.1v2.1h-2.1z"/>
<path d="M228.8 63h2.1v2.1h-2.1z"/>
</g>
<path d="M332.1 111.6h11.5v18.1h-11.5z" fill="#fe0" stroke="#fd8300" stroke-width=".3"/>
<path d="M332.1 111.6h11.6" fill="none" stroke="#808080" stroke-width=".3"/>
<path d="M331.6 119.3l12.7 1.7M331.6 120.4l12.7 1.7M331.6 121.5l12.7 1.7M331.6 122.6l12.7 1.7M331.6 123.7l12.7 1.7M331.6 124.8l12.7 1.7M331.6 125.9l12.7 1.7M331.6 127l12.7 1.7" fill="none" stroke="#fd8300" stroke-width=".3"/>
<path d="M322.7 94.5h4.4l1.2 2.2v12.1l-1.2 2.8h-4.4z" fill-rule="evenodd" fill="#fe0"/>
<path d="M322.7 94.5h4.4l1.2 2.2v12.1l-1.2 2.8h-4.4z" fill="none" stroke="#fd8300" stroke-width=".3"/>
<path d="M328.3 94.5h16.5l.6 4.9v6.7l-.6 5.5h-16.5z" fill-rule="evenodd" fill="#fe0"/>
<path d="M328.3 94.5h16.5l.6 4.9v6.7l-.6 5.5h-16.5z" fill="none" stroke="#fd8300" stroke-width=".3"/>
<g fill="none" stroke="#000" stroke-width=".3">
<path d="M164.8 53.1h11M166.4 51.4h7.7M168.1 49.8h4.4M169.7 48.1h1.1M170.3 53.1v5.5M131.6 69.6l-5.5 5.6M131.6 75.2l-5.5 5.5M264.2 64.1l-5.5 5.5M131.6 80.7l-5.5 5.5M131.6 86.2l-5.5 5.5M142.7 97.2h5.5M145.4 97.2v5.6"/>
<path d="M308.4 86.2h11M310 84.5h7.8M311.7 82.9h4.4M313.3 81.2h1.1M313.9 86.2v5.5M131.6 108.3l-5.5 5.5M145.4 113.8v6.6M164.8 113.8v6.6M236.6 119.3h11M242.1 113.8v5.5M308.4 119.3h11M313.9 113.8v5.5"/>
<path d="M139.9 135.9h11M140.4 122.6h10v1.1h-10zM140.4 120.4h10v1.1h-10zM141.6 137.5h7.7M143.2 139.2h4.4M145.4 123.7v12.2M159.2 135.9h11.1M159.8 122.6h9.9v1.1h-9.9zM159.8 120.4h9.9v1.1h-9.9zM160.9 137.5h7.7M162.5 139.2h4.5M164.8 123.7v12.2"/>
<path d="M238.2 121h7.8M239.9 122.6h4.4M241.5 124.3h1.1M310 121h7.8M311.7 122.6h4.4M313.3 124.3h1.1M144.9 140.8h1.1M164.2 140.8h1.1M347 174.5v5.5M126.1 196.6l5.5 5.5M280.8 191.1l-5.6 5.5M280.8 196.6l-5.6 5.5"/>
<path d="M347 185.5v5.6M280.8 202.1l-5.6 5.5M280.8 207.6l-5.6 5.5M280.8 213.1l-5.6 5.5M280.8 218.6l-5.6 5.6"/>
</g>
<g fill="#000">
<path d="M140.4 122.6h10v1.1h-10z" fill-rule="evenodd"/>
<path d="M140.4 120.4h10v1.1h-10z" fill-rule="evenodd"/>
<path d="M159.8 122.6h9.9v1.1h-9.9z" fill-rule="evenodd"/>
<path d="M159.8 120.4h9.9v1.1h-9.9z" fill-rule="evenodd"/>
</g>
<circle cx="145.4" cy="102.7" r="1.05" fill="#000" stroke="#000" stroke-width=".3"/>
<path d="M341.5 185.5h11.1v.6h-11.1z" fill-rule="evenodd" fill="#f00"/>
<path d="M341.5 185.5h11.1v.6h-11.1z" fill="none" stroke="#f00" stroke-width=".3"/>
<path d="M341.5 180h11.1l-5.6 5.5z" fill="#f30"/>
<path d="M337.1 185.5l-.6 2.2M337.1 181.7l-.6 2.2M340.4 183.9l-3.9 3.8 2.2-.5M340.4 180l-3.9 3.9 2.2-.6M341.5 180h11.1l-5.6 5.5z" fill="none" stroke="#f00" stroke-width=".3"/>
<path d="M344.3 149.7h5.5M347 149.7v5.5M347 157.9v2.8M344.8 160.7h4.3v8.2h-4.3zM347 169v2.7" fill="none" stroke="#000" stroke-width=".3"/>
<path d="M311.7 200.4a2.76 2.76 0 0 1 2.2-1.1h35.8a2.76 2.76 0 0 1 2.7 2.8v33a2.76 2.76 0 0 1-2.7 2.7h-35.8a2.76 2.76 0 0 1-2.8-2.7v-33z" fill="#e0e0e0"/>
<path d="M311.7 200.4a2.76 2.76 0 0 1 2.2-1.1h35.8a2.76 2.76 0 0 1 2.7 2.8v33a2.76 2.76 0 0 1-2.7 2.7h-35.8a2.76 2.76 0 0 1-2.8-2.7v-33z" fill="none" stroke="#e0e0e0" stroke-width=".3"/>
<g fill="none" stroke="#000" stroke-width=".3">
<path d="M170.3 58.6v5.5h5.5M266.9 55.9h11.1M268.6 54.2h7.7M270.3 52.5h4.4M271.9 50.9h1.1M272.5 55.9v12.1M131.6 75.2h44.2M131.6 69.6h44.2M236.6 69.6h22.1M264.2 69.6l-5.5 5.6h-22.1M267.5 70.2h9.9v1.1h-9.9zM267.5 68h9.9v1.1h-9.9z"/>
<path d="M272.5 71.3v14.9M131.6 86.2h44.2M131.6 80.7h44.2M175.8 91.7h-44.2l-5.5 5.5M175.8 97.2h-11v5.6h-19.4v11M236.6 86.2h22.1M236.6 97.2h5.5v11.1M258.7 84h8.1v4.3h-8.1zM286.2 86.2a2.71 2.71 0 0 0-2.7-2.8 2.71 2.71 0 0 0-2.7 2.8h-13.9M291.7 86.2a2.71 2.71 0 0 0-2.7-2.8 2.71 2.71 0 0 0-2.7 2.8M297.2 86.2a2.71 2.71 0 0 0-2.7-2.8 2.71 2.71 0 0 0-2.7 2.8M297.3 86.2h5.5v16.6h-66.2"/>
<path d="M313.9 91.7v5.5M71.4 115.5h2.8v-1.7h4.4v1.7h2.7v16.5h-9.9zM73.1 117.1h6.6v13.3h-6.6zM76.4 113.8v-5.5h44.2l5.5 5.5M98.5 108.3v14.9M131.6 108.3h44.2M175.8 102.8h-11v11M236.6 108.3h5.5v5.5M302.8 102.8h11.1M313.9 108.3v5.5M73.1 128.7h6.6v1.7h-6.6zM73.1 125.9h6.6v1.7h-6.6z"/>
<path d="M73.1 123.2h6.6v1.6h-6.6zM73.1 120.4h6.6v1.7h-6.6zM76.4 133.1v8.3M93.5 125.4h9.9v1.1h-9.9zM93.5 123.2h9.9v1.1h-9.9zM98.5 126.5v14.9M70.8 141.4h11.1M72.5 143h7.7M74.2 144.7h4.4M75.8 146.4h1.1M92.9 141.4h11.1M94.6 143h7.7"/>
<path d="M96.3 144.7h4.4M97.9 146.4h1.1M347 155.2v2.7M347 171.7v2.8M87.4 196.6v5.5M164.8 191.1v38.6h5.5M236.6 196.6h38.6M347 191.1v13.7l-6.6 4.5M87.4 215.9v5.5M131.6 202.1h38.7M236.6 213.1h38.6M236.6 207.6h38.6"/>
<path d="M236.6 202.1h38.6M236.6 218.6h38.6M316.7 213.1h-30.4l-5.5 5.5M316.7 210.9h8.1v4.3h-8.1zM324.9 213.1h14.4M329.4 218.6h4.3v8.2h-4.3zM331.6 213.1v5.5M338.7 204.3h1.7v17.7h-1.7zM339.9 216.4l7.1 5v27.6M344.8 218.1l2.2 3.3-3.8-1.1zM87.4 238v2.7M236.6 224.2h38.6"/>
<path d="M331.6 226.9v5.5h15.4M341.5 249h11.1M343.2 250.7h7.7M344.8 252.3h4.4M346.5 254h1.1"/>
</g>
<g fill="#000">
<path d="M344.8 218.1l2.2 3.3-3.8-1.1z"/>
<path d="M267.5 70.2h9.9v1.1h-9.9z" fill-rule="evenodd"/>
<path d="M267.5 68h9.9v1.1h-9.9z" fill-rule="evenodd"/>
<path d="M73.1 128.7h6.6v1.7h-6.6z" fill-rule="evenodd"/>
<path d="M73.1 125.9h6.6v1.7h-6.6z" fill-rule="evenodd"/>
<path d="M73.1 123.2h6.6v1.6h-6.6z" fill-rule="evenodd"/>
<path d="M73.1 120.4h6.6v1.7h-6.6z" fill-rule="evenodd"/>
<path d="M93.5 125.4h9.9v1.1h-9.9z" fill-rule="evenodd"/>
<path d="M93.5 123.2h9.9v1.1h-9.9z" fill-rule="evenodd"/>
<path d="M338.7 204.3h1.7v17.7h-1.7z" fill-rule="evenodd"/>
</g>
<g fill="#000" stroke="#000" stroke-width=".3">
<circle cx="272.4" cy="86.1" r="1.05"/>
<circle cx="98.4" cy="108.2" r="1.05"/>
<circle cx="145.4" cy="102.7" r="1.05"/>
<circle cx="164.7" cy="102.7" r="1.05"/>
<circle cx="242" cy="108.2" r="1.05"/>
<circle cx="302.8" cy="102.7" r="1.05"/>
<circle cx="137.1" cy="163.4" r="1.6"/>
<circle cx="331.5" cy="213.1" r="1.05"/>
<circle cx="347" cy="232.4" r="1.05"/>
</g>
<path d="M76.4 132v1.1" fill="none" stroke="#0c0087" stroke-width=".3"/>
<path d="M264.2 69.6v-16.5l-11.1-11h-116l-11 11v99.3l11 11.1h132.6l11.1 11v44.1M137.1 163.5l-11 11v22.1" fill="none" stroke="#000" stroke-width=".76"/>
<text font-size="8.5" fill="#ffcb05" x="24.7" y="20.3">GNSS MAX Click schematic v100</text>
<text font-size="5.3" fill="#231f20" x="26.1" y="267.5">www.mikroe.com</text>
<g font-size="4.9">
<text x="175.1" y="62.9">1</text>
<text x="235.5" y="62.9">18</text>
<text x="174.7" y="68.5">2</text>
<text x="235.5" y="68.5">17</text>
<text x="175" y="74">3</text>
<text x="235.5" y="74">16</text>
<text x="174.7" y="79.5">4</text>
<text x="235.5" y="79.5">15</text>
<text x="174.9" y="85">5</text>
<text x="235.5" y="85">14</text>
<text x="174.7" y="90.5">6</text>
<text x="235.5" y="90.5">13</text>
<text x="174.8" y="96">7</text>
<text x="174.8" y="101.6">8</text>
<text x="235.5" y="101.6">11</text>
<text x="235.5" y="96">12</text>
<text x="174.7" y="107.1">9</text>
<text x="235.5" y="107.1">10</text>
</g>
<g font-size="4.6">
<text x="181.3" y="57.7">U1</text>
<text x="131.6" y="68.7">TX</text>
<text x="250.4" y="68.7">SCL</text>
<text x="277.4" y="70.9">C3</text>
<text x="131.6" y="74.2">RX</text>
<text x="250.4" y="74.2">SDA</text>
<text x="277.4" y="76.4">10nF</text>
<text x="131.6" y="79.7">PPS</text>
<text x="258.7" y="83.1">R2</text>
<text x="280.8" y="82.5">L1</text>
<text x="131.6" y="85.3">EXI</text>
<text x="131.6" y="90.8">V_BCKP</text>
<text x="258.7" y="93">10</text>
<text x="280.8" y="92.4">27nH</text>
<text x="141.7" y="96.3">3V3</text>
<text x="104" y="107.3">V_BCKP</text>
<text x="131.6" y="107.3">RST</text>
<text x="347" y="107.3">GNSS</text>
<text x="181.3" y="118.4">MAX-M10S</text>
<text x="150.4" y="123.3">C1</text>
<text x="169.7" y="123.3">C2</text>
<text x="43.2" y="126.7">BCKP_BATT</text>
<text x="103.4" y="126.1">C4</text>
<text x="103.4" y="131.6">1µF</text>
<text x="150.4" y="128.9">0.1µF</text>
<text x="169.7" y="128.9">0.1µF</text>
<text x="343.3" y="148.7">3V3</text>
<text x="349.2" y="165.3">R3</text>
<text x="349.2" y="170.8">820</text>
<text x="161.1" y="184.6">3V3</text>
<text x="353.1" y="184">LD2</text>
<text x="83.7" y="190.1">3V3</text>
<text x="353.1" y="189.6">PPS</text>
<text x="266.9" y="195.6">EXI</text>
<text x="131.6" y="201.2">RST</text>
<text x="185.7" y="198.4">AN</text>
<text x="185.7" y="203.9">RST</text>
<text x="210.6" y="198.4">PWM</text>
<text x="213.4" y="203.9">INT</text>
<text x="266.9" y="201.2">PPS</text>
<text x="352.6" y="203.4">Q1</text>
<text x="90.2" y="209.4">R1</text>
<text x="185.7" y="209.4">CS</text>
<text x="215.6" y="209.4">TX</text>
<text x="269.7" y="206.7">TX</text>
<text x="318.3" y="210">R1</text>
<text x="352.6" y="208.9">PDTC114EU</text>
<text x="90.2" y="214.9">470</text>
<text x="185.7" y="214.9">SCK</text>
<text x="215.5" y="214.9">RX</text>
<text x="269.7" y="212.2">RX</text>
<text x="286.3" y="212.2">PPS</text>
<text x="185.7" y="221">MISO</text>
<text x="213.4" y="220.5">SCL</text>
<text x="266.9" y="217.7">SCL</text>
<text x="185.7" y="226.5">MOSI</text>
<text x="212.3" y="226">SDA</text>
<text x="266.9" y="223.2">SDA</text>
<text x="323.3" y="224.3">R2</text>
<text x="95.7" y="228.7">LD1</text>
<text x="185.2" y="231.5">+3.3V</text>
<text x="212.3" y="231.5">+5V</text>
<text x="95.7" y="234.3">PWR</text>
<text x="185.7" y="237">GND</text>
<text x="211.7" y="237">GND</text>
<text x="178.6" y="245.3">MIKROBUS DEVICE CONN</text>
</g>
<g font-size="4.1" fill="#fff">
<text x="185.2" y="65.5">GND</text>
<text x="207.1" y="65.5">SAFEBOOT</text>
<text x="185.2" y="71">TXD</text>
<text x="220.4" y="71">SCL</text>
<text x="185.2" y="76.5">RXD</text>
<text x="219.5" y="76.5">SDA</text>
<text x="185.2" y="82">TIMEPULSE</text>
<text x="220.1" y="82">RES</text>
<text x="185.2" y="87.5">EXTINT</text>
<text x="212.8" y="87.5">VCC_RF</text>
<text x="185.2" y="93">V_BCKP</text>
<text x="212.8" y="93">LNA_EN</text>
<text x="185.2" y="98.6">VCC_IO</text>
<text x="218.9" y="98.6">GND</text>
<text x="185.2" y="104.1">VCC</text>
<text x="216.1" y="104.1">RF_IN</text>
<text x="185.2" y="109.6">RESET</text>
<text x="218.9" y="109.6">GND</text>
</g>
<text font-size="3.2" fill="#939598" x="24.8" y="279.6">Mikroelektronika assumes no responsibility or liability for any errors or inaccuracies that may appear in the present document.</text>
</svg>
